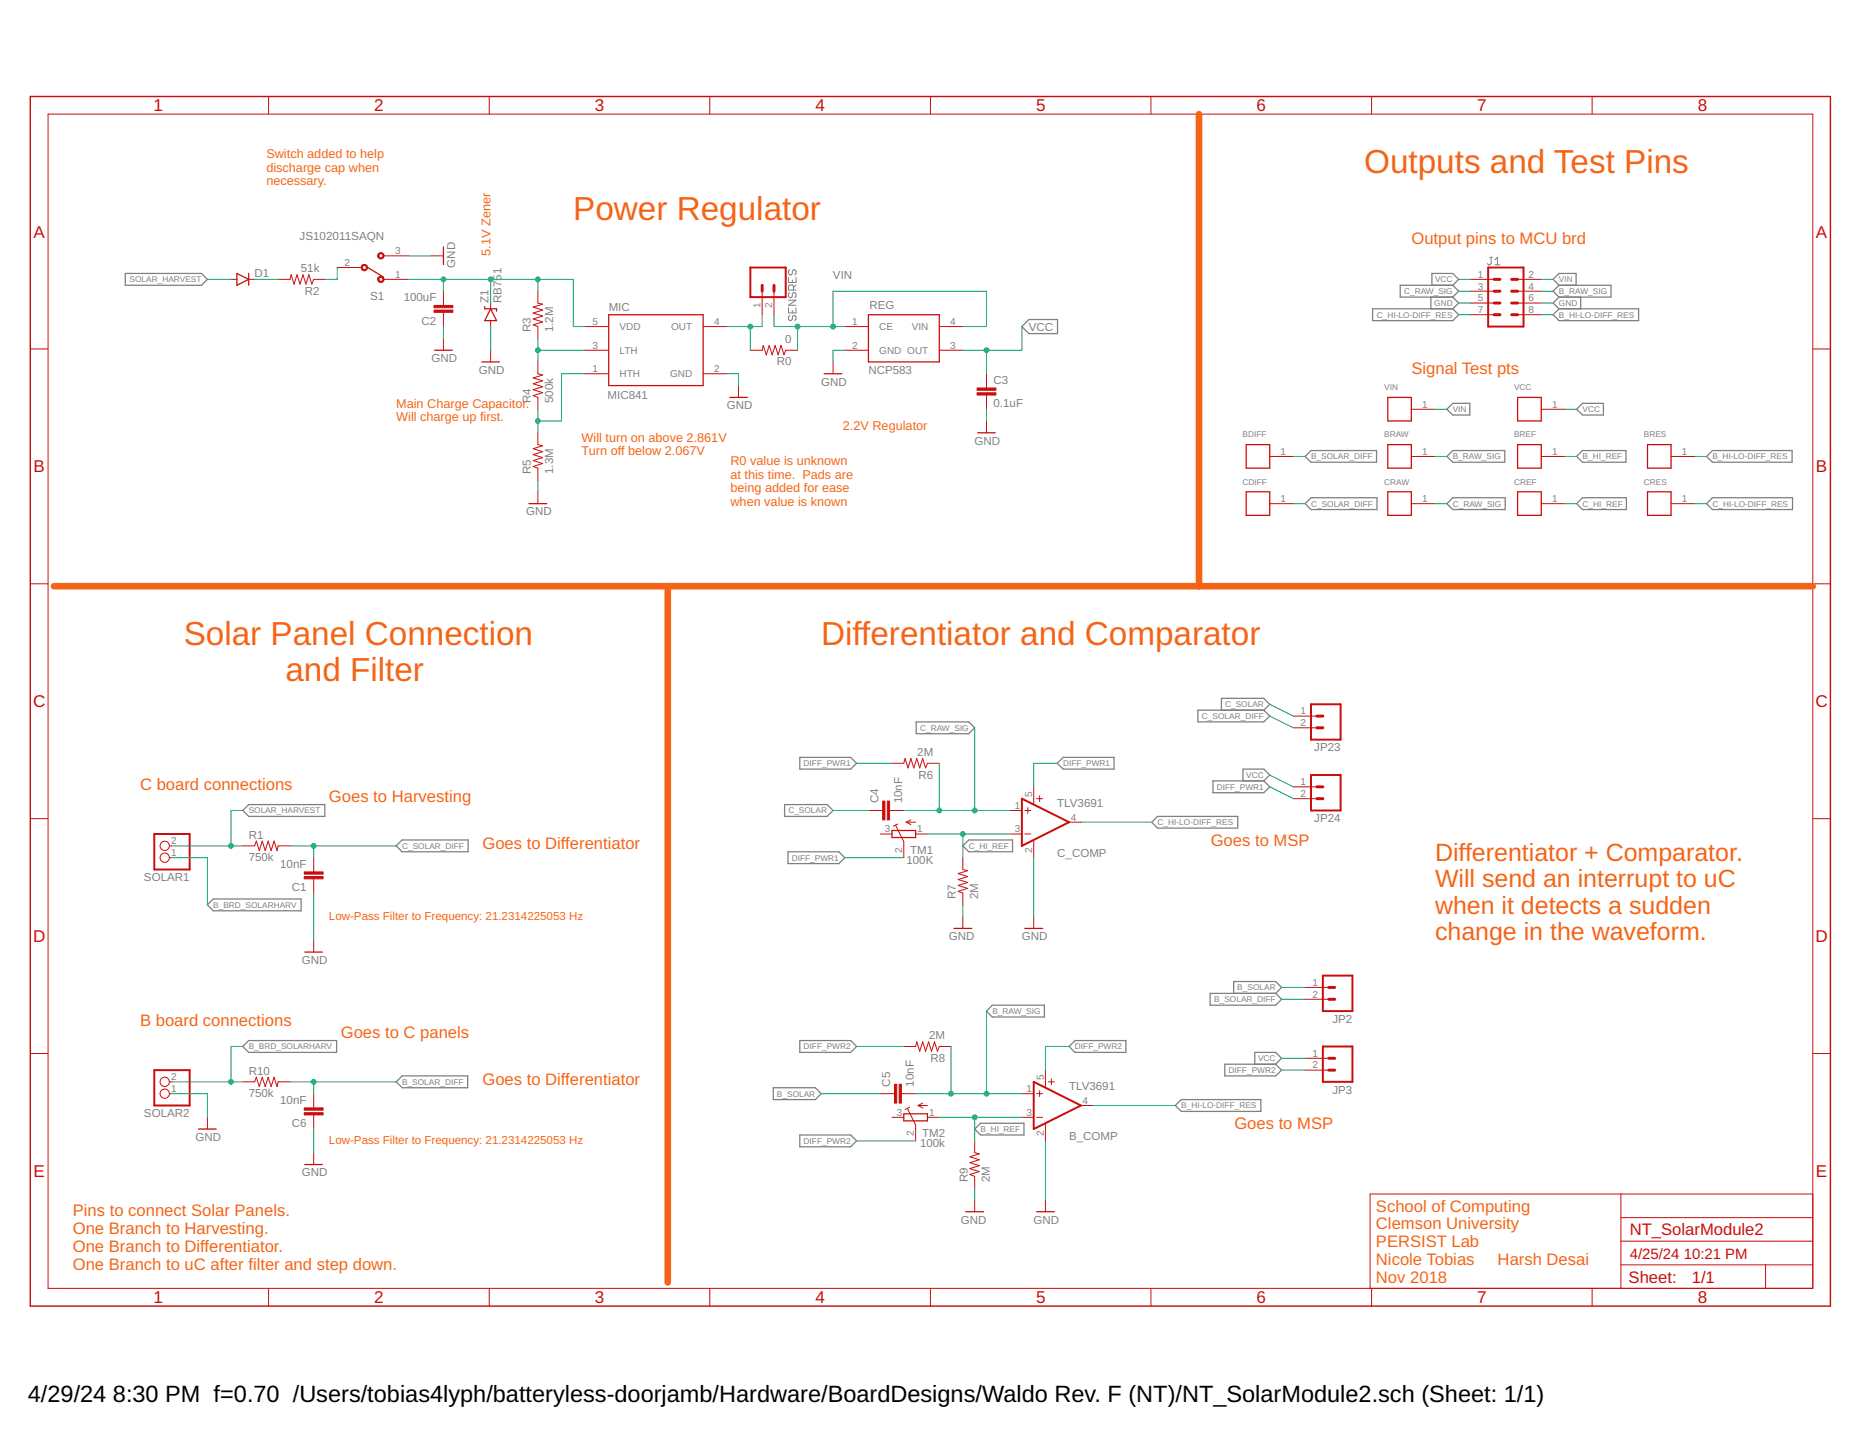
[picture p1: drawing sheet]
<svg xmlns="http://www.w3.org/2000/svg" width="279mm" height="216mm" viewBox="0 0 279 216" stroke-linecap="round" stroke-linejoin="round" font-family="sans-serif">
<g fill="none" stroke="#808080" stroke-width=".15">
<path d="M223.8 38.7h.4M224 38.7v.9l-.2 .2h-.2l-.2-.2M224.6 39.8h.7M224.6 39l.3-.3v1.1M118.4 41.7v.7h1.2v-.7M118.4 46.2v.8h1.2v-.8M118.4 45.1h1.2l-1.2 .8h1.2M118.6 47.4l-.2 .2v.4l.2 .2h.2l.2-.2v-.4l.2-.2h.2l.2 .2v.4l-.2 .2M118.6 40.5l-.2 .2v.4l.2 .2h.2l.2-.2v-.4l.2-.2h.2l.2 .2v.4l-.2 .2M118.6 44l-.2 .2v.3l.2 .2h.2l.2-.2v-.3l.2-.2h.2l.2 .2v.3l-.2 .2M119 42.1v.3M119 46.6v.4"/>
<path d="M119.2 43.6v-.6l-.2-.2h-.4l-.2 .2v.6h1.2M119.6 42.8l-.4 .4"/>
</g>
<g fill="none" stroke="#808080" stroke-width=".19">
<path d="M18.8 41.1h11.5l.9 .9-.9 .9h-11.5zM154.6 48h4.3v2.1h-4.3l-1.1-1zM206.2 46.4h12l.9 .9-.9 .9h-12zM214.9 44.6v1.8M215.1 42.9v-1.8h3.1l.9 .9-.9 .9M218.2 44.6l.9 .9-.9 .9M218.2 42.9h-7.9v1.7h7.9M218.2 42.9l.9 .9-.9 .8M233.3 47.3l.9-.9h11.9v1.8h-11.9zM234.2 42.9h7.8v1.7h-7.8M234.2 44.6l-.9 .9 .9 .9M234.2 42.9l-.9-.9 .9-.9h2.5v1.8"/>
<path d="M234.2 42.9l-.9 .9 .9 .8M237.4 44.6v1.8M196.9 74.8h9.9v1.8h-9.9l-.9-.9zM196.9 67.7h9.9v1.7h-9.9l-.9-.8zM217.3 61.5l.9-.9h2.6v1.8h-2.6zM218.2 74.8h7.9v1.8h-7.9l-.9-.9zM218.2 67.7h7.8v1.7h-7.8l-.9-.8zM237.7 60.6h3.2v1.8h-3.2l-.9-.9zM237.7 74.8h6.6v1.8h-6.6l-.9-.9zM237.7 67.7h6.5v1.7h-6.5l-.9-.8zM256.3 75.7l.9-.9h12.1v1.8h-12.1zM257.2 67.7h12v1.7h-12l-.9-.8z"/>
<path d="M120.1 113.8h7.7l.9 .9-.9 .8h-7.7zM137.6 108.5h7.9l.9 .8-.9 .9h-7.9zM158.8 114.7l.9-.9h7.6v1.7h-7.6zM179.9 106.7h9.9l.9 .9-.9 .9h-9.9zM182.2 117.3h7.6l.9 .9-.9 .9h-7.6zM183.5 106.7v-1.8h6.3l.9 .9-.9 .9M186.7 117.3v-1.8h3.1l.9 .9-.9 .9M32 135.1h13.2v1.7h-13.2l-.8-.8zM36.5 121.8l.9-.9h11.4v1.8h-11.4zM59.5 127.1l.9-.9h9.9v1.8h-9.9zM117.9 120.9h6.3l.9 .9-.9 .9h-6.3zM118.4 128h7.6l.9 .9-.9 .9h-7.6z"/>
<path d="M145.5 126.2h6.6v1.8h-6.6l-.9-.9zM173 123.5l.9-.8h12v1.7h-12zM36.5 157.2l.9-.9h13.2v1.8h-13.2zM120.1 156.3h7.7l.9 .9-.9 .9h-7.7zM149.1 151h7.8v1.8h-7.8l-.9-.9zM160.6 157.2l.9-.9h7.6v1.8h-7.6zM181.8 149.2h9.8l.9 .9-.9 .9h-9.8zM184 159.9h7.6l.9 .9-.9 .8h-7.6zM185.3 149.2v-1.7h6.3l.9 .9-.9 .8M188.5 159.9v-1.8h3.1l.9 .9-.9 .9M60.4 161.6h9.9v1.8h-9.9l-.9-.9zM116.2 163.4h6.3l.9 .9-.9 .9h-6.3z"/>
<path d="M120.1 170.5h7.7l.9 .9-.9 .9h-7.7zM146.4 169.6l.9-.8h6.5v1.7h-6.5zM177.4 165.2h12v1.8h-12l-.8-.9z"/>
</g>
<g fill="none" stroke="#c90d0c" stroke-width=".19">
<path d="M66.6 37.1v2.7M35.6 41.1l1.8 .9-1.8 .9zM37.4 41.1v1.8M55.3 40.2l2.3 1.4M65.3 52.6h2.6M72.4 54.4h2.6M72.8 46.1v.3h1.8v.4M73.7 46.4l.9 1.8h-1.8zM91.4 47.3h14.2v10.6h-14.2zM109.6 59.7h2.7M123.8 56.2h2.6M130.5 47.3h10.6v7.1h-10.6z"/>
<path d="M208.5 59.7h3.5v3.5h-3.5zM228 59.7h3.5v3.5h-3.5zM79.5 75.7h2.6M146.9 65h2.6M187.2 66.8h3.5v3.5h-3.5zM187.2 73.9h3.5v3.5h-3.5zM208.5 66.8h3.5v3.5h-3.5zM208.5 73.9h3.5v3.5h-3.5zM228 66.8h3.5v3.5h-3.5zM228 73.9h3.5v3.5h-3.5zM247.5 66.8h3.5v3.5h-3.5zM247.5 73.9h3.5v3.5h-3.5z"/>
<path d="M134 124.8h3.5v1h-3.5zM143.3 139.5h2.7M153.9 139.5h2.7M45.8 143h2.6M29.8 169.6h2.7M45.8 175h2.6M135.8 167.3h3.5v1.1h-3.5zM145.1 182.1h2.6M155.7 182.1h2.7"/>
</g>
<g fill="none" stroke="#c90d0c" stroke-width=".15">
<path d="M7.2 17.1h265.1v176.5h-265.1zM40.3 14.5v2.6M73.5 14.5v2.6M106.6 14.5v2.6M139.8 14.5v2.6M172.9 14.5v2.6M206 14.5v2.6M239.2 14.5v2.6M57.7 38.4h3.6M64.8 38.4h1.8M4.6 52.4h2.6M34.7 42h.9"/>
<path d="M37.4 42h.8M41.8 42h1.8l.1-.7 .5 1.4 .4-1.4 .5 1.4 .4-1.4 .5 1.4 .4-1.4 .4 1.4 .3-.7h1.8M50.7 40.2h3.5M57.7 42h3.6M66.6 43.8v2.1M66.6 46.9v2.2M66.6 50.8v1.8M73.7 45.5v.9M73.7 48.2v.9M73.7 52.6v1.8M80.8 43.8v1.7l.7 .2-1.4 .4 1.4 .5-1.4 .4 1.4 .5-1.4 .4 1.4 .5-1.4 .4 .7 .3v1.7M80.8 54.4v1.8l.7 .1-1.4 .5 1.4 .4-1.4 .5 1.4 .4-1.4 .4 1.4 .5-1.4 .4 .7 .3v1.8"/>
<path d="M87.9 49.1h3.5M87.9 52.6h3.5M87.9 56.2h3.5M105.6 49.1h3.6M105.6 56.2h3.6M110.9 57.9v1.8M112.7 52.6h1.8l.2-.7 .4 1.4 .4-1.4 .5 1.4 .4-1.4 .5 1.4 .4-1.4 .5 1.4 .2-.7h1.8M114.5 43.8v3.5M116.3 43.8v3.5M125.1 54.4v1.8M126.9 49.1h3.6M126.9 52.6h3.6"/>
<path d="M141.1 49.1h3.5M141.1 52.6h3.5M148.2 56.2v2.1M148.2 59.4v2.1M220.9 42h3.5M220.9 43.8h3.5M220.9 45.5h3.5M220.9 47.3h3.5M228 42h3.5M228 43.8h3.5M228 45.5h3.5M228 47.3h3.5"/>
<path d="M272.3 52.4h2.7M80.8 65v1.8l.7 .2-1.4 .4 1.4 .5-1.4 .4 1.4 .4-1.4 .5 1.4 .4-1.4 .5 .7 .2v1.8M80.8 73.9v1.8M148.2 63.2v1.8M190.7 68.6h3.6M190.7 75.7h3.6M212 61.5h3.6M212 68.6h3.6M212 75.7h3.6M231.5 61.5h3.6M231.5 68.6h3.6M231.5 75.7h3.6"/>
<path d="M251 68.6h3.6M251 75.7h3.6M4.6 87.7h2.6M272.3 87.7h2.7M134 114.7h1.8l.2-.7 .4 1.4 .4-1.4 .5 1.4 .4-1.4 .5 1.4 .4-1.4 .4 1.4 .3-.7h1.8M155.3 118.2v2.6M155.7 120h.9M156.2 119.5v.9M194.3 120h3.5M194.3 107.6h3.5M194.3 109.3h3.5M194.3 118.2h3.5"/>
<path d="M4.6 123h2.6M25.4 128.9h.4M25.4 127.1h.4M36.5 127.1h1.7l.3-.7 .4 1.4 .5-1.4 .4 1.4 .5-1.4 .4 1.4 .5-1.4 .4 1.4 .2-.7h1.8M47.1 128.9v2.1M47.1 132.1v2.1M130.5 121.8h2.1M132.2 125.3h1.8M133.6 121.8h2.2M134.5 124l1.3 2.5v2.4M134.9 123.8l-.7 .3M136.1 123.5h1.4"/>
<path d="M136.1 123.5l.7 .4M136.8 123.2l-.7 .3M137.5 125.3h1.8M144.6 128.9v1.7l.8 .2-1.5 .5 1.5 .4-1.5 .4 1.5 .5-1.5 .4 1.5 .5-1.5 .4 .7 .3v1.8M144.6 137.7v1.8M151.7 125.3h1.8M151.7 121.8h1.8M153.9 125.3h.9M153.9 121.8h.9M154.4 121.3v.9M155.3 126.3v2.6M155.3 137.7v1.8"/>
<path d="M160.6 123.5h1.8M272.3 123h2.7M4.6 158.3h2.6M47.1 141.3v1.7M135.8 157.2h1.7l.2-.7 .5 1.4 .4-1.4 .4 1.4 .5-1.4 .4 1.4 .5-1.4 .4 1.4 .3-.7h1.8M196 148.4h3.6M196 150.1h3.6M196 159h3.6M272.3 158.3h2.7M25.4 164.3h.4M25.4 162.5h.4M31.2 167.9v1.7"/>
<path d="M36.5 162.5h1.7l.3-.7 .4 1.5 .5-1.5 .4 1.5 .5-1.5 .4 1.5 .5-1.5 .4 1.5 .2-.8h1.8M47.1 164.3v2.2M47.1 167.5v2.1M47.1 173.2v1.8M132.2 164.3h2.1M134 167.9h1.8M135.4 164.3h2.1M136.3 166.6l1.2 2.4v2.4M136.6 166.3l-.6 .4M137.9 166.1h1.4M137.9 166.1l.7 .4M138.6 165.7l-.7 .4"/>
<path d="M139.3 167.9h1.8M146.4 171.4v1.8l.7 .2-1.4 .4 1.4 .4-1.4 .5 1.4 .4-1.4 .5 1.4 .4-1.4 .5 .7 .2v1.8M153.5 167.9h1.8M153.5 164.3h1.8M155.7 167.9h.9M155.7 164.3h.9M156.2 163.9v.9M157 160.8v2.6M157 168.8v2.6M157.5 162.5h.9M157.9 162.1v.9M162.4 166.1h1.7"/>
<path d="M196 160.8h3.6M243.5 179.4v14.2M272.3 179.4h-66.5v14.2M40.3 193.6v2.6M73.5 193.6v2.6M106.6 193.6v2.6M139.8 193.6v2.6M146.4 180.3v1.8M157 180.3v1.8M172.9 193.6v2.6M206 193.6v2.6M239.2 193.6v2.6"/>
<path d="M243.5 190h28.8M243.5 186.5h28.8M243.5 182.9h28.8M265.2 190v3.6"/>
<circle cx="24.7" cy="127.1" r=".7"/>
<circle cx="24.7" cy="128.9" r=".7"/>
<circle cx="24.7" cy="164.3" r=".7"/>
<circle cx="24.7" cy="162.5" r=".7"/>
</g>
<g fill="#c90d0c" stroke="#c90d0c" stroke-width=".15">
<path d="M65.2 45.9h2.8v.3h-2.8z"/>
<path d="M65.2 46.6h2.8v.3h-2.8z"/>
<path d="M146.8 59h2.8v.4h-2.8z"/>
<path d="M146.8 58.3h2.8v.3h-2.8z"/>
<path d="M45.7 131h2.8v.3h-2.8z"/>
<path d="M45.7 131.7h2.8v.3h-2.8z"/>
<path d="M133.3 120.4h.3v2.8h-.3z"/>
<path d="M132.6 120.4h.3v2.8h-.3z"/>
<path d="M135.1 162.9h.3v2.8h-.3z"/>
<path d="M134.4 162.9h.3v2.8h-.3z"/>
<path d="M45.7 166.5h2.8v.3h-2.8z"/>
<path d="M45.7 167.2h2.8v.3h-2.8z"/>
</g>
<path d="M4.6 14.5h270.4v181.7h-270.4z" fill="none" stroke="#c90d0c" stroke-width=".21"/>
<path d="M112.7 40.2h5.3v4.4h-5.3zM223.5 40.2h5.4v8.9h-5.4zM153.5 120l7.1 3.5-7.1 3.6zM196.9 105.8h4.5v5.3h-4.5zM196.9 116.4h4.5v5.4h-4.5zM23.2 125.3h5.3v5.3h-5.3zM198.7 146.6h4.5v5.3h-4.5zM198.7 157.2h4.5v5.3h-4.5zM23.2 160.8h5.3v5.3h-5.3zM155.3 162.5l7.1 3.6-7.1 3.5z" fill="none" stroke="#c90d0c" stroke-width=".3"/>
<g fill="none" stroke="#c90d0c" stroke-width=".44">
<path d="M114.5 42.9v.9M116.3 42.9v.9M224.4 45.5h.9M224.4 43.8h.9M224.4 42h.9M224.4 47.3h.9M227.1 45.5h.9M227.1 43.8h.9M227.1 42h.9M227.1 47.3h.9M197.8 109.3h.9M197.8 107.6h.9"/>
<path d="M197.8 120h.9M197.8 118.2h.9M199.6 150.1h.9M199.6 148.4h.9M199.6 159h.9M199.6 160.8h.9"/>
</g>
<g fill="#c90d0c" stroke="#c90d0c" stroke-width=".15">
<path d="M56.9 41.6a.49 .49 0 0 1 .8 .2 .49 .49 0 0 1-.4 .7 .49 .49 0 0 1-.6-.5h.2a.3 .3 0 0 1 .4-.3 .3 .3 0 0 1 .1 .5 .3 .3 0 0 1-.5-.1v-.1h-.2z" fill-rule="evenodd"/>
<path d="M56.9 38.1a.48 .48 0 0 1 .8 .1 .48 .48 0 0 1-.4 .7 .48 .48 0 0 1-.6-.5h.2a.31 .31 0 0 1 .5-.2 .31 .31 0 0 1 0 .5 .31 .31 0 0 1-.5-.1v-.2h-.2z" fill-rule="evenodd"/>
<path d="M54.4 39.8a.48 .48 0 0 1 .8 .2 .48 .48 0 0 1-.3 .6 .48 .48 0 0 1-.6-.4h.1a.31 .31 0 0 1 .4-.3 .31 .31 0 0 1 .2 .5 .31 .31 0 0 1-.5-.1l-.1-.1h-.1z" fill-rule="evenodd"/>
</g>
<g fill="none" stroke="#0dab76" stroke-width=".15">
<path d="M61.3 38.4h3.5M31.2 42h3.5M38.2 42h3.6M50.7 40.2v1.8h-1.8M61.3 42h24.8v7.1h1.8M66.6 42v1.8M66.6 49.1v1.7M73.7 42v3.5M73.7 49.1v3.5M80.8 42v1.8M80.8 50.8v3.6M80.8 52.6h7.1"/>
<path d="M87.9 56.2h-3.6v7h-3.5M109.2 56.2h1.7v1.7M112.7 49.1v3.5M114.5 47.3v1.8h-5.3M116.3 47.3v1.8h10.6M119.8 49.1v3.5M125.1 49.1v-5.3h23.1v5.3h-3.6M126.9 52.6h-1.8v1.8M148.2 52.6v3.6M153.5 49.1v3.5h-8.9M219.1 45.5h1.8M219.1 43.8h1.8"/>
<path d="M219.1 42h1.8M219.1 47.3h1.8M231.5 45.5h1.8M231.5 43.8h1.8M231.5 42h1.8M231.5 47.3h1.8M80.8 61.5v3.5M80.8 72.1v1.8M148.2 61.5v1.7M194.3 75.7h1.7M194.3 68.6h1.7M215.6 61.5h1.7"/>
<path d="M215.6 75.7h1.7M215.6 68.6h1.7M235.1 61.5h1.7M235.1 75.7h1.7M235.1 68.6h1.7M254.6 75.7h1.7M254.6 68.6h1.7M128.7 114.7h5.3M141.1 114.7v7.1M146.4 109.3v12.5M158.8 114.7h-3.5v3.5M190.7 116.4l3.6 1.8"/>
<path d="M190.7 118.2l3.6 1.8M190.7 107.6l3.6 1.7M190.7 105.8l3.6 1.8M25.8 128.9h5.4v7.1M25.8 127.1h10.7M36.5 121.8h-1.8v5.3M43.6 127.1h15.9M47.1 127.1v1.8M47.1 134.2v7.1M125.1 121.8h5.4M126.9 128.9h8.9M135.8 121.8h15.9"/>
<path d="M139.3 125.3h12.4M144.6 125.3v3.6M144.6 136v1.7M155.3 128.9v8.8M162.4 123.5h10.6M36.5 157.2h-1.8v5.3M128.7 157.2h7.1M142.9 157.2v7.1M148.2 151.9v12.4M160.6 157.2h-3.6v3.6M192.5 159h3.5M192.5 150.1h3.5"/>
<path d="M192.5 148.4h3.5M25.8 164.3h5.4v3.6M25.8 162.5h10.7M43.6 162.5h15.9M47.1 162.5v1.8M47.1 169.6v3.6M123.4 164.3h8.8M128.7 171.4h8.8M137.5 164.3h16M141.1 167.9h12.4M146.4 167.9v3.5M146.4 178.5v1.8"/>
<path d="M157 171.4v8.9M164.1 166.1h12.5M192.5 160.8h3.5"/>
</g>
<g fill="#0dab76" stroke="#0dab76" stroke-width=".15">
<circle cx="80.8" cy="52.6" r=".36"/>
<circle cx="80.8" cy="63.2" r=".36"/>
<circle cx="125.1" cy="49.1" r=".36"/>
<circle cx="119.8" cy="49.1" r=".36"/>
<circle cx="148.2" cy="52.6" r=".36"/>
<circle cx="144.6" cy="125.3" r=".36"/>
<circle cx="34.7" cy="127.1" r=".36"/>
<circle cx="47.1" cy="127.1" r=".36"/>
<circle cx="80.8" cy="42" r=".36"/>
<circle cx="73.7" cy="42" r=".36"/>
<circle cx="66.6" cy="42" r=".36"/>
<circle cx="112.7" cy="49.1" r=".36"/>
<circle cx="47.1" cy="162.5" r=".36"/>
<circle cx="34.7" cy="162.5" r=".36"/>
<circle cx="146.4" cy="167.9" r=".36"/>
<circle cx="141.1" cy="121.8" r=".36"/>
<circle cx="146.4" cy="121.8" r=".36"/>
<circle cx="142.9" cy="164.3" r=".36"/>
<circle cx="148.2" cy="164.3" r=".36"/>
</g>
<path d="M180.1 17.1v71M8.1 88.1h264.2M100.3 88.1v104.6" fill="none" stroke="#f56416" stroke-width=".99"/>
<g font-size="5" fill="#f56416">
<text x="204.9" y="26">Outputs and Test Pins</text>
<text x="86.1" y="33.1">Power Regulator</text>
<text x="27.6" y="96.9">Solar Panel Connection</text>
<text x="123.4" y="96.9">Differentiator and Comparator</text>
<text x="42.9" y="102.3">and Filter</text>
</g>
<g font-size="3.7" fill="#f56416">
<text x="215.6" y="129.3">Differentiator + Comparator.</text>
<text x="215.6" y="133.3">Will send an interrupt to uC</text>
<text x="215.6" y="137.3">when it detects a sudden</text>
<text x="215.6" y="141.3">change in the waveform.</text>
</g>
<g font-size="3.5">
<text x="4.2" y="210.7">4/29/24</text>
<text x="17" y="210.7">8:30 PM f=0.70 /Users/tobias4lyph/batteryless-doorjamb/Hardware/BoardDesigns/Waldo Rev. F (NT)/NT_SolarModule2.sch (Sheet: 1/1)</text>
</g>
<g font-size="2.6" fill="#c90d0c">
<text x="23.1" y="16.7">1</text>
<text x="56.2" y="16.7">2</text>
<text x="89.4" y="16.7">3</text>
<text x="122.5" y="16.7">4</text>
<text x="155.6" y="16.7">5</text>
<text x="188.8" y="16.7">6</text>
<text x="221.9" y="16.7">7</text>
<text x="255" y="16.7">8</text>
<text x="5" y="35.7">A</text>
<text x="272.8" y="35.7">A</text>
<text x="5" y="71">B</text>
<text x="272.8" y="71">B</text>
<text x="5" y="106.3">C</text>
<text x="272.7" y="106.3">C</text>
<text x="5" y="141.6">D</text>
<text x="272.7" y="141.6">D</text>
<text x="5" y="176.8">E</text>
<text x="272.8" y="176.8">E</text>
<text x="23.1" y="195.8">1</text>
<text x="56.2" y="195.8">2</text>
<text x="89.4" y="195.8">3</text>
<text x="122.5" y="195.8">4</text>
<text x="155.6" y="195.8">5</text>
<text x="188.8" y="195.8">6</text>
<text x="221.9" y="195.8">7</text>
<text x="255" y="195.8">8</text>
</g>
<g font-size="2.5" fill="#f56416">
<text x="212" y="36.7">Output pins to MCU brd</text>
<text x="212" y="56.2">Signal Test pts</text>
<text x="21" y="118.8">C board connections</text>
<text x="49.4" y="120.5">Goes to Harvesting</text>
<text x="72.5" y="127.6">Goes to Differentiator</text>
<text x="181.9" y="127.1">Goes to MSP</text>
<text x="21" y="154.2">B board connections</text>
<text x="51.2" y="156">Goes to C panels</text>
<text x="72.5" y="163.1">Goes to Differentiator</text>
<text x="185.4" y="169.6">Goes to MSP</text>
<text x="10.9" y="182.7">Pins to connect Solar Panels.</text>
<text x="10.9" y="185.4">One Branch to Harvesting.</text>
<text x="206.7" y="182">School of Computing</text>
<text x="206.7" y="184.7">Clemson University</text>
<text x="10.9" y="188.1">One Branch to Differentiator.</text>
<text x="10.9" y="190.7">One Branch to uC after filter and step down.</text>
<text x="206.7" y="187.4">PERSIST Lab</text>
<text x="206.7" y="190">Nicole Tobias</text>
<text x="225" y="190">Harsh Desai</text>
<text x="206.7" y="192.7">Nov 2018</text>
</g>
<g font-size="2.5" fill="#c90d0c">
<text x="244.8" y="185.6">NT_SolarModule2</text>
<text x="244.6" y="192.8">Sheet:</text>
<text x="254.1" y="192.7">1/1</text>
</g>
<g font-size="2.2" fill="#c90d0c">
<text x="244.8" y="189.1">4/25/24</text>
<text x="252.9" y="189.1">10:21 PM</text>
</g>
<g font-size="1.9" fill="#f56416">
<text x="40" y="23.8">Switch added to help</text>
<text x="40" y="25.8">discharge cap when</text>
<text x="40" y="27.8">necessary.</text>
<text x="73.7" y="38.4" transform="rotate(-90 73.7 38.4)">5.1V Zener</text>
<text x="59.5" y="61.2">Main Charge Capacitor.</text>
<text x="59.5" y="63.3">Will charge up first.</text>
<text x="126.6" y="64.6">2.2V Regulator</text>
<text x="87.4" y="66.4">Will turn on above 2.861V</text>
<text x="87.4" y="68.4">Turn off below 2.067V</text>
<text x="109.7" y="69.9">R0 value is unknown</text>
<text x="109.7" y="71.9">at this time. Pads are</text>
<text x="109.7" y="73.9">being added for ease</text>
<text x="109.7" y="76">when value is known</text>
</g>
<g font-size="1.8" fill="#808080">
<text x="45" y="36.1">JS102011SAQN</text>
<text x="55.6" y="45">S1</text>
</g>
<g font-size="1.7" fill="#808080">
<text x="38.2" y="41.6">D1</text>
<text x="45.2" y="40.9">51k</text>
<text x="68.4" y="40.2" transform="rotate(-90 68.4 40.2)">GND</text>
<text x="125.1" y="42">VIN</text>
<text x="45.8" y="44.3">R2</text>
<text x="60.6" y="45.3">100uF</text>
<text x="73.4" y="45.5" transform="rotate(-90 73.4 45.5)">Z1</text>
<text x="75.3" y="45.5" transform="rotate(-90 75.3 45.5)">RB751</text>
<text x="91.4" y="46.8">MIC</text>
<text x="130.6" y="46.4">REG</text>
<text x="63.3" y="48.8">C2</text>
<text x="79.8" y="50" transform="rotate(-90 79.8 50)">R3</text>
<text x="83.1" y="50" transform="rotate(-90 83.1 50)">1.2M</text>
<text x="117.9" y="51.6">0</text>
<text x="154.6" y="49.7">VCC</text>
<text x="64.8" y="54.4">GND</text>
<text x="71.9" y="56.2">GND</text>
<text x="91.3" y="59.9">MIC841</text>
<text x="116.7" y="54.9">R0</text>
<text x="123.4" y="57.9">GND</text>
<text x="130.4" y="56.2">NCP583</text>
<text x="149.2" y="57.7">C3</text>
<text x="79.8" y="60.6" transform="rotate(-90 79.8 60.6)">R4</text>
<text x="83.1" y="60.6" transform="rotate(-90 83.1 60.6)">500k</text>
<text x="109.2" y="61.5">GND</text>
<text x="149.2" y="61.2">0.1uF</text>
<text x="79.8" y="71.2" transform="rotate(-90 79.8 71.2)">R5</text>
<text x="83.1" y="71.2" transform="rotate(-90 83.1 71.2)">1.3M</text>
<text x="146.4" y="66.8">GND</text>
<text x="79" y="77.4">GND</text>
<text x="137.8" y="113.6">2M</text>
<text x="197.4" y="112.9">JP23</text>
<text x="138" y="117">R6</text>
<text x="132" y="120.7" transform="rotate(-90 132 120.7)">C4</text>
<text x="135.5" y="120.7" transform="rotate(-90 135.5 120.7)">10nF</text>
<text x="158.8" y="121.2">TLV3691</text>
<text x="197.4" y="123.5">JP24</text>
<text x="37.4" y="129.4">750k</text>
<text x="37.4" y="126">R1</text>
<text x="42.1" y="130.4">10nF</text>
<text x="136.2" y="129.7">100K</text>
<text x="136.7" y="128.2">TM1</text>
<text x="158.8" y="128.8">C_COMP</text>
<text x="21.6" y="132.3">SOLAR1</text>
<text x="43.8" y="133.9">C1</text>
<text x="143.6" y="135.1" transform="rotate(-90 143.6 135.1)">R7</text>
<text x="146.9" y="135.1" transform="rotate(-90 146.9 135.1)">2M</text>
<text x="142.6" y="141.3">GND</text>
<text x="153.5" y="141.3">GND</text>
<text x="45.3" y="144.8">GND</text>
<text x="200.2" y="153.7">JP2</text>
<text x="37.4" y="161.5">R10</text>
<text x="139.6" y="156.2">2M</text>
<text x="139.8" y="159.5">R8</text>
<text x="21.6" y="167.8">SOLAR2</text>
<text x="37.4" y="164.9">750k</text>
<text x="42.1" y="165.8">10nF</text>
<text x="133.7" y="163.3" transform="rotate(-90 133.7 163.3)">C5</text>
<text x="137.3" y="163.3" transform="rotate(-90 137.3 163.3)">10nF</text>
<text x="160.6" y="163.8">TLV3691</text>
<text x="200.2" y="164.3">JP3</text>
<text x="29.4" y="171.4">GND</text>
<text x="43.8" y="169.4">C6</text>
<text x="138.2" y="172.3">100k</text>
<text x="138.5" y="170.8">TM2</text>
<text x="160.6" y="171.3">B_COMP</text>
<text x="45.3" y="176.7">GND</text>
<text x="145.4" y="177.6" transform="rotate(-90 145.4 177.6)">R9</text>
<text x="148.7" y="177.6" transform="rotate(-90 148.7 177.6)">2M</text>
<text x="144.3" y="183.8">GND</text>
<text x="155.3" y="183.8">GND</text>
</g>
<g font-size="1.7" fill="#f56416">
<text x="49.4" y="138.3">Low-Pass Filter to Frequency: 21.2314225053 Hz</text>
<text x="49.4" y="171.9">Low-Pass Filter to Frequency: 21.2314225053 Hz</text>
</g>
<g font-size="1.5" fill="#808080">
<text x="51.7" y="40">2</text>
<text x="59.4" y="41.7">1</text>
<text x="59.4" y="38.2">3</text>
<text x="222" y="41.7">1</text>
<text x="229.6" y="41.7">2</text>
<text x="114.2" y="46.2" transform="rotate(-90 114.2 46.2)">1</text>
<text x="116" y="46.2" transform="rotate(-90 116 46.2)">2</text>
<text x="222" y="43.5">3</text>
<text x="222" y="45.3">5</text>
<text x="222" y="47">7</text>
<text x="229.6" y="43.5">4</text>
<text x="229.6" y="45.3">6</text>
<text x="229.6" y="47">8</text>
<text x="89" y="48.8">5</text>
<text x="89" y="52.4">3</text>
<text x="93.1" y="49.6">VDD</text>
<text x="93.1" y="53.1">LTH</text>
<text x="100.8" y="49.6">OUT</text>
<text x="107.3" y="48.8">4</text>
<text x="128" y="48.8">1</text>
<text x="128" y="52.4">2</text>
<text x="132.1" y="49.6">CE</text>
<text x="132.1" y="53.1">GND OUT</text>
<text x="137" y="49.6">VIN</text>
<text x="142.7" y="52.4">3</text>
<text x="142.7" y="48.8">4</text>
<text x="89" y="55.9">1</text>
<text x="93.1" y="56.7">HTH</text>
<text x="100.6" y="56.7">GND</text>
<text x="107.3" y="55.9">2</text>
<text x="213.6" y="61.2">1</text>
<text x="233.2" y="61.2">1</text>
<text x="192.4" y="68.3">1</text>
<text x="213.6" y="68.3">1</text>
<text x="233.2" y="68.3">1</text>
<text x="252.7" y="68.3">1</text>
<text x="192.4" y="75.4">1</text>
<text x="213.6" y="75.4">1</text>
<text x="233.2" y="75.4">1</text>
<text x="252.7" y="75.4">1</text>
<text x="195.4" y="107.3">1</text>
<text x="195.4" y="109.1">2</text>
<text x="155" y="119.7" transform="rotate(-90 155 119.7)">5</text>
<text x="195.4" y="118">1</text>
<text x="195.4" y="119.7">2</text>
<text x="132.9" y="125.1">3</text>
<text x="137.8" y="125.1">1</text>
<text x="152.4" y="121.5">1</text>
<text x="152.4" y="125.1">3</text>
<text x="160.8" y="123.3">4</text>
<text x="25.7" y="128.6">1</text>
<text x="25.7" y="126.8">2</text>
<text x="135.5" y="128.2" transform="rotate(-90 135.5 128.2)">2</text>
<text x="155" y="128.2" transform="rotate(-90 155 128.2)">2</text>
<text x="197.1" y="148.1">1</text>
<text x="197.1" y="149.9">2</text>
<text x="197.1" y="158.8">1</text>
<text x="197.1" y="160.5">2</text>
<text x="25.7" y="164.1">1</text>
<text x="25.7" y="162.3">2</text>
<text x="134.7" y="167.6">3</text>
<text x="139.6" y="167.6">1</text>
<text x="154.2" y="164.1">1</text>
<text x="154.2" y="167.6">3</text>
<text x="156.8" y="162.3" transform="rotate(-90 156.8 162.3)">5</text>
<text x="162.6" y="165.8">4</text>
<text x="137.3" y="170.7" transform="rotate(-90 137.3 170.7)">2</text>
<text x="156.8" y="170.7" transform="rotate(-90 156.8 170.7)">2</text>
</g>
<g font-size="1.2" fill="#808080">
<text x="19.5" y="42.4">SOLAR_HARVEST</text>
<text x="206.8" y="47.7">C_HI-LO-DIFF_RES</text>
<text x="210.9" y="44.2">C_RAW_SIG</text>
<text x="215.4" y="46">GND</text>
<text x="215.6" y="42.4">VCC</text>
<text x="234.2" y="46">GND</text>
<text x="234.2" y="42.4">VIN</text>
<text x="234.2" y="47.7">B_HI-LO-DIFF_RES</text>
<text x="234.2" y="44.2">B_RAW_SIG</text>
<text x="207.9" y="58.6">VIN</text>
<text x="227.4" y="58.6">VCC</text>
<text x="186.7" y="65.7">BDIFF</text>
<text x="207.9" y="65.7">BRAW</text>
<text x="218.2" y="61.9">VIN</text>
<text x="227.4" y="65.7">BREF</text>
<text x="237.7" y="61.9">VCC</text>
<text x="246.9" y="65.7">BRES</text>
<text x="196.9" y="69">B_SOLAR_DIFF</text>
<text x="218.2" y="69">B_RAW_SIG</text>
<text x="237.7" y="69">B_HI_REF</text>
<text x="257.2" y="69">B_HI-LO-DIFF_RES</text>
<text x="186.7" y="72.8">CDIFF</text>
<text x="196.9" y="76.1">C_SOLAR_DIFF</text>
<text x="207.9" y="72.8">CRAW</text>
<text x="218.2" y="76.1">C_RAW_SIG</text>
<text x="227.4" y="72.8">CREF</text>
<text x="237.7" y="76.1">C_HI_REF</text>
<text x="246.9" y="72.8">CRES</text>
<text x="257.2" y="76.1">C_HI-LO-DIFF_RES</text>
<text x="184" y="106.3">C_SOLAR</text>
<text x="138.2" y="109.8">C_RAW_SIG</text>
<text x="180.6" y="108">C_SOLAR_DIFF</text>
<text x="120.7" y="115.1">DIFF_PWR1</text>
<text x="159.7" y="115.1">DIFF_PWR1</text>
<text x="182.8" y="118.7">DIFF_PWR1</text>
<text x="187.2" y="116.9">VCC</text>
<text x="37.4" y="122.2">SOLAR_HARVEST</text>
<text x="118.4" y="122.2">C_SOLAR</text>
<text x="173.9" y="124">C_HI-LO-DIFF_RES</text>
<text x="60.4" y="127.5">C_SOLAR_DIFF</text>
<text x="118.9" y="129.3">DIFF_PWR1</text>
<text x="145.5" y="127.5">C_HI_REF</text>
<text x="32" y="136.4">B_BRD_SOLARHARV</text>
<text x="185.9" y="148.8">B_SOLAR</text>
<text x="149.1" y="152.4">B_RAW_SIG</text>
<text x="182.4" y="150.6">B_SOLAR_DIFF</text>
<text x="37.4" y="157.7">B_BRD_SOLARHARV</text>
<text x="120.7" y="157.7">DIFF_PWR2</text>
<text x="161.5" y="157.7">DIFF_PWR2</text>
<text x="184.6" y="161.2">DIFF_PWR2</text>
<text x="189" y="159.4">VCC</text>
<text x="60.4" y="163">B_SOLAR_DIFF</text>
<text x="116.7" y="164.8">B_SOLAR</text>
<text x="177.4" y="166.5">B_HI-LO-DIFF_RES</text>
<text x="120.7" y="171.9">DIFF_PWR2</text>
<text x="147.3" y="170.1">B_HI_REF</text>
</g>
</svg>
